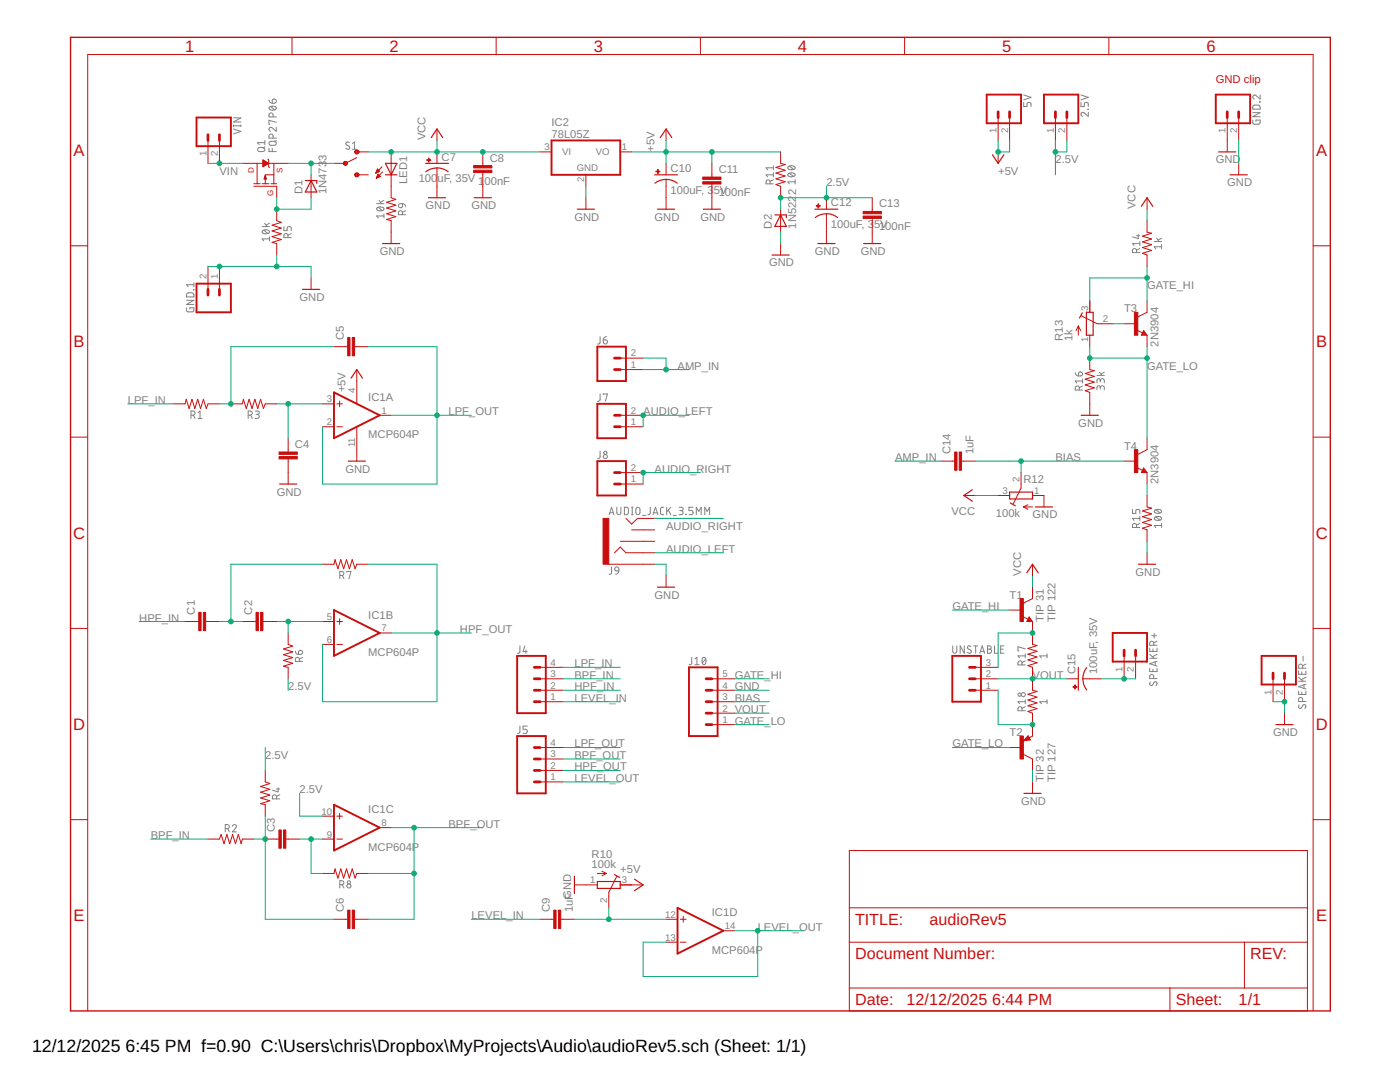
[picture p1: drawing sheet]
<svg xmlns="http://www.w3.org/2000/svg" width="279mm" height="216mm" viewBox="0 0 279 216" stroke-linecap="round" stroke-linejoin="round" font-family="sans-serif">
<g fill="none" stroke="#808080" stroke-width=".2">
<path d="M53.7 19.9l.1 .4 .5 .3M54.4 19.9a.42 .42 0 0 1 .7 .1 .42 .42 0 0 1-.4 .6h-.4zM204.3 18.9l1.5 .5-1.5 .5M215.7 18.9l1.5 .5-1.5 .5M251.5 18.9v.9l-.8-.7a.4 .4 0 0 0-.7 .1 .4 .4 0 0 0 .3 .6M46.6 25.7l1.5 .5-1.5 .5M46.6 25.1h1.5M46.6 24.9v.4M46.6 23.5h1.5l-1.5 .8h1.5M48.1 24.9v.4M51.5 29.5l1-.1a.41 .41 0 0 1 .4 .4 .41 .41 0 0 1-.4 .4l-1-.1-.1-.3zM52.9 29.3l-.4 .3"/>
<path d="M52.9 28.5h-1.5l.3 .4M52.9 28v.9M53.7 29.6v.6h1.4M53.8 21.4a.9 .9 0 0 1 1.3 .2 .86 .86 0 0 1-1.4 0zM53.8 28.3l.9-.1a.4 .4 0 0 1 .4 .4 .4 .4 0 0 1-.4 .4h-.8l-.2-.4zM54 21.3l.8 .6M54.3 29.6v.6M54.5 27.6v-.4a.41 .41 0 0 0-.4-.5 .41 .41 0 0 0-.4 .5v.4h1.4M54.5 23.3v-.4a.41 .41 0 0 0-.4-.4 .41 .41 0 0 0-.4 .4v.4h1.4M55.1 25.4v.8l-.8-.7a.39 .39 0 0 0-.6 .1 .39 .39 0 0 0 .3 .6M55.1 24.4l-1.4-.4v.8h.1M55.1 28l-.3 .3"/>
<path d="M69.7 28.4l-.5-.1-.2 .3 .2 .3 .4 .3a.37 .37 0 0 1 .1 .5 .37 .37 0 0 1-.6 0l-.1-.1M70.3 28.6l.5-.3v1.5M70.3 29.8h.9M75.6 40l.5 .6M76.6 40l-.7 .3M153.7 36.7v-.4a.4 .4 0 0 0-.4-.4 .4 .4 0 0 0-.4 .4v.4h1.4M154.3 35.9l-.6 .3M154.3 34.9h-1.4l.3 .4M154.3 33.1v.8M154.3 34.5v.8M154.3 33.5h-1.4l.3 .4M157.3 34.7a.91 .91 0 0 1 1.4 .2 .86 .86 0 0 1-1.5 0z"/>
<path d="M157.3 33.3a.93 .93 0 0 1 1.4 .2 .86 .86 0 0 1-1.5 0zM157.5 34.6l.8 .6M157.5 33.1l.8 .7M158.7 36.3h-1.5l.3 .4M158.7 35.9v.8M204.3 20.4v.9h.7v-.5a.41 .41 0 0 1 .4-.4 .41 .41 0 0 1 .4 .4v.5M215.7 20.4v.9h.7v-.5a.41 .41 0 0 1 .4-.4 .41 .41 0 0 1 .4 .4v.5M217.1 21.8l.1 .1zM217.2 22.4v.8l-.8-.7a.4 .4 0 0 0-.7 .1 .4 .4 0 0 0 .3 .6M250 24v.6l.2 .2h.9l.4-.2v-.6h-.8v.2M250 22.5h1.5l-1.5 .8h1.5M250.1 21.1l1.1-.1 .2 .2 .1 .6h-1.5z"/>
<path d="M251.4 20.3l.1 .1zM37.2 59.9h1.5l-1.5 .8h1.5M37.3 58.5l.3-.1 .8 .1 .3 .2v.5h-1.5zM38.6 57.8h.1zM38.7 56.4v.8M38.7 56.8h-1.5l.3 .4M52.3 45.2h1.5M52.4 46a.79 .79 0 0 1 1.3 .4 .94 .94 0 0 1-1.4-.2zM52.6 45.9l.8 .7M52.8 44.6l.5 .6M53.8 47.7h-1.5l.3 .4M53.8 47.2v.9"/>
<path d="M53.8 44.6l-.7 .3M56.7 45.2v.8h.6v-.5a.42 .42 0 0 1 .4-.3 .42 .42 0 0 1 .4 .3v.5M57.5 47.4v-.4a.4 .4 0 0 0-.4-.4 .4 .4 0 0 0-.4 .4v.4h1.4M58.1 46.6l-.6 .3M75.2 40.6h1.4M75.3 41.5a.92 .92 0 0 1 1.3 .2 .86 .86 0 0 1-1.4 0zM75.5 41.4l.8 .6M76.6 43.1h-1.4l.3 .4M76.6 42.7v.8M79.6 40.7l.7-.1v.5a.41 .41 0 0 1-.6 .3 .41 .41 0 0 1-.1-.7zM80.3 42.8v-.4a.41 .41 0 0 0-.4-.4 .41 .41 0 0 0-.4 .4v.4h1.5M80.3 40.6l.6 .3 .1 .4"/>
<path d="M81 42l-.7 .4M226.8 50.4v-.4a.4 .4 0 0 0-.4-.4 .4 .4 0 0 0-.4 .4v.4h1.5M226.8 47h.7M227.2 46.8v.8l-1.2-.3M227.5 48.2v.8M227.5 49.6l-.7 .3M227.5 48.6h-1.5l.3 .4M230.4 48.2h1.4M230.8 47.5l.5 .7M231.8 48.8v.9M231.8 49.2h-1.4l.3 .5M231.8 47.5l-.7 .4"/>
<path d="M37.2 61.4l.1 .6 .1 .2h1l.3-.2v-.6h-.8v.3M119.8 67.2l-.1 1.2-.1 .2h-.3M119.8 78.6l-.1 1.3-.4 .2M120.4 67.8h.5a.41 .41 0 0 1 .3 .5 .41 .41 0 0 1-.4 .3 .41 .41 0 0 1-.4-.4zM120.4 78.8v-.2h.8l-.4 1.5M121.1 67.2l-.6 .2-.1 .4M214.6 74.4l.3 .5 .3 .1M215.3 74.3a.41 .41 0 0 1 .7 .1 .41 .41 0 0 1-.4 .6h-.4zM215.4 77.8v-.4a.4 .4 0 0 0-.4-.4 .4 .4 0 0 0-.4 .4v.4h1.4M216 77l-.6 .3M216 76h-1.4l.3 .4M216 75.6v.8"/>
<path d="M218.9 74.9h1.5M219.4 74.3l.5 .6M219.6 77.4a.4 .4 0 0 1 .4-.4 .4 .4 0 0 1 .4 .4v.4M219.6 77.6l-.1-.4-.3-.2-.3 .3v.5M219.6 76a.4 .4 0 0 1 .4-.4 .4 .4 0 0 1 .4 .4v.4M219.6 76.2l-.1-.5-.3-.1-.2 .1-.1 .7M220.4 74.3l-.7 .3M38.1 82.8h.4a.41 .41 0 0 0 .4-.4 .41 .41 0 0 0-.4-.4h-.4v1.5M38.6 82.8l.3 .7M39.5 83.5h.8M39.5 82.4l.4-.4v1.5M49.5 82.8h.5a.41 .41 0 0 0 .4-.4 .41 .41 0 0 0-.4-.4h-.5v1.5"/>
<path d="M50 82.8l.4 .7M50.9 82h.5l.4 .3-.2 .4h-.5M51.4 82.7a.41 .41 0 0 1 .4 .4 .41 .41 0 0 1-.4 .4h-.5M119.8 90l-.1 1.3-.4 .2M67.8 114.8h.4a.4 .4 0 0 0 .4-.4 .4 .4 0 0 0-.4-.4h-.4v1.5M68.3 114.8l.3 .7M69.2 114.2v-.2h.8l-.4 1.5M121.6 102.7l.4-1.5 .5 1.5M121.7 102.3h.7M122 113.1v1.3l-.4 .2M122.8 113.2l.3-.1 .3 .1 .1 .7-.7-.1-.1-.3zM123.1 101.2v1.1a.4 .4 0 0 0 .4 .4 .4 .4 0 0 0 .4-.4v-1.1"/>
<path d="M123.5 113.9l-.3 .5-.3 .2M124.6 101.2l.6 .1 .2 .2v.9l-.2 .3h-.6zM126 101.2h.3M126 102.7h.3M126.2 101.2v1.5M127 101.3l.3-.1 .3 .1 .1 1a.41 .41 0 0 1-.4 .4 .41 .41 0 0 1-.4-.4zM128.2 102.8h.7M129.8 101.2v1.3l-.5 .2M130.3 102.7l.5-1.5 .5 1.5M130.5 102.3h.7M132.5 101.2l-.5 .1-.2 .3v.9l.2 .2h.5M133.1 101.2v1.5"/>
<path d="M133.4 101.8l.5 .9M133.9 101.2l-.8 .9M134.3 102.8h.7M135.5 101.2h.5l.3 .3-.2 .4h-.4M135.9 101.9a.41 .41 0 0 1 .4 .4 .41 .41 0 0 1-.4 .4h-.4M136.9 102.6v.1zM138.3 101.2h-.8v.7h.5a.42 .42 0 0 1 .3 .4 .42 .42 0 0 1-.3 .4h-.5M139 102.7v-1.5l.4 .8 .5-.8v1.5M140.7 102.7v-1.5l.4 .8 .5-.8v1.5M226 101.6v.8h.7v-.4a.41 .41 0 0 1 .4-.4 .41 .41 0 0 1 .4 .4v.4M226.8 105.3v-.5a.4 .4 0 0 0-.4-.4 .4 .4 0 0 0-.4 .4v.5h1.5M227.5 104.4l-.7 .4"/>
<path d="M227.5 103.4h-1.5l.3 .5M227.5 103v.9M230.4 103.3a.94 .94 0 0 1 1.4 .1 .86 .86 0 0 1-1.4 0zM230.5 101.8a.91 .91 0 0 1 1.3 .2 .86 .86 0 0 1-1.4 0zM230.7 103.1l.8 .7M230.7 101.7l.8 .7M231.8 104.9h-1.4l.3 .4M231.8 104.4v.9M58.9 129.9l.2 .4 .5 .3M59.7 129.9a.42 .42 0 0 1 .7 .1 .42 .42 0 0 1-.4 .6h-.4zM59.8 132v-.4a.4 .4 0 0 0-.4-.4 .4 .4 0 0 0-.5 .4v.4h1.5M60.4 131.2l-.6 .3"/>
<path d="M103.8 128.9l-.1 1.3-.4 .1M104.7 128.9l-.3 1.1h.8M105 129.7v.6M138 131.2v1.2l-.4 .2M138.7 132.6h.8M138.7 131.5l.4-.3v1.4M140.3 131.3l.2-.1a.86 .86 0 0 1 0 1.4 .93 .93 0 0 1-.2-1.3zM140.8 131.5l-.6 .8M190.1 128.9v1a.4 .4 0 0 0 .4 .4 .4 .4 0 0 0 .4-.4v-1M192.4 128.9v1.4l-.8-1.4v1.4M193.8 129a.37 .37 0 0 0-.6-.1 .37 .37 0 0 0-.1 .5l.6 .3a.37 .37 0 0 1 0 .6 .37 .37 0 0 1-.5 0l-.2-.2M194.3 128.9h.8"/>
<path d="M194.7 128.9v1.4M195.5 130.3l.5-1.4 .5 1.4M195.7 130h.7M197.1 128.9l.7 .1v.4l-.3 .1a.4 .4 0 0 1 .4 .4 .4 .4 0 0 1-.4 .4h-.4zM197.1 129.5h.4M198.5 128.9v1.4h.6M199.7 129.5h.5M200.3 128.9h-.6v1.4h.6M204 132.7v-.4a.4 .4 0 0 0-.4-.4 .4 .4 0 0 0-.4 .4v.4h1.4M204.6 130.9h-1.4l.3 .4M204.6 129.5l-1.4-.4v.8h.1M204.6 131.9l-.6 .3"/>
<path d="M204.6 130.5v.8M204.6 139.6v.8M209 130.9h-1.5l.3 .4M209 130.5v.8M209 139.6v.8M229.4 129.3v.7h1.5v-.7M229.4 133.3v.7h1.5v-.7M229.4 131.4h1.5M229.4 130.6l.9 .8M229.6 136.1a.37 .37 0 0 0-.1 .6 .37 .37 0 0 0 .6-.1l.2-.4a.34 .34 0 0 1 .5-.1 .34 .34 0 0 1 .1 .4l-.2 .3M229.8 126.9h1M230.1 129.5v.5"/>
<path d="M230.1 133.5v.5M230.3 135.4v-.4a.4 .4 0 0 0-.5-.4 .4 .4 0 0 0-.4 .4v.4h1.5M230.3 128.8v-.4a.4 .4 0 0 0-.5-.5 .4 .4 0 0 0-.4 .5v.4h1.5M230.3 126.4v.9M230.5 132.1v.7M230.9 132l-1.5 .4 1.5 .5M230.9 130.6l-.9 .4M230.9 127.9l-.6 .4M259.2 133.9v.7h1.4v-.7M259.2 137.9v.7h1.4v-.7M259.2 135.9h1.4M259.2 135.1l.9 .8"/>
<path d="M259.8 134.1v.5M259.8 138.1v.5M260 140v-.4a.4 .4 0 0 0-.4-.5 .4 .4 0 0 0-.4 .5v.4h1.4M260 133.3v-.4a.4 .4 0 0 0-.4-.4 .4 .4 0 0 0-.4 .4v.4h1.4M260.1 130.9v1M260.2 136.6v.8M260.6 136.5l-1.4 .5 1.4 .5M260.6 135.1l-.9 .5M260.6 132.5l-.6 .3M55.2 159.4v-.4a.4 .4 0 0 0-.4-.4 .4 .4 0 0 0-.4 .4v.4h1.4M55.2 157.4h.6M55.5 157.2v.8l-1.1-.3"/>
<path d="M55.8 158.6l-.6 .3M103.8 144.9l-.1 1.2-.1 .2h-.3M105.2 144.9h-.8v.6h.5a.42 .42 0 0 1 .3 .4 .42 .42 0 0 1-.3 .4h-.5M204 141.8v-.4a.4 .4 0 0 0-.4-.4 .4 .4 0 0 0-.4 .4v.4h1.4M204.6 140h-1.4l.3 .4M204.6 141l-.6 .3M209 140h-1.5l.3 .4M259.3 140.7a.37 .37 0 0 0-.1 .5 .37 .37 0 0 0 .5 .1l.3-.6a.4 .4 0 0 1 .6 .1 .4 .4 0 0 1-.2 .6M45 165.4h.4a.41 .41 0 0 0 .4-.5 .41 .41 0 0 0-.4-.4h-.4v1.5M45.5 165.4l.3 .6M46.4 164.9a.39 .39 0 0 1 .5-.3 .39 .39 0 0 1 .2 .6l-.7 .8h.8M67.8 176.6h.4a.41 .41 0 0 0 .4-.5 .41 .41 0 0 0-.4-.4h-.4v1.5"/>
<path d="M68.3 176.6l.3 .6"/>
<circle cx="120.8" cy="90.4" r=".33"/>
<circle cx="120.8" cy="91.1" r=".41"/>
<circle cx="203.5" cy="138.6" r=".33"/>
<circle cx="204.2" cy="138.6" r=".41"/>
<circle cx="69.6" cy="176.1" r=".33"/>
<circle cx="69.6" cy="176.8" r=".41"/>
</g>
<path d="M14.1 7.5h251.4v194.2h-251.4z" fill="none" stroke="#c90d0c" stroke-width=".28"/>
<g fill="none" stroke="#c90d0c" stroke-width=".2">
<path d="M58.3 7.5v3.4M99 7.5v3.4M139.8 7.5v3.4M180.5 7.5v3.4M221.3 7.5v3.4M41.5 28v4.6M43.8 28v4.6M48.4 32.6h4M50.7 37.2h4.5v2.3M50.7 36.7h1.2M51.3 32.6v4.1M52.3 36.7h1.4"/>
<path d="M52.5 32.6h5M52.5 31.9l1.1 .7-1.1 .7zM52.5 33.2h.1M52.5 33.1h.3M52.5 33h.4M52.5 32.9h.6M52.5 32.8h.8M52.5 32.7h1M52.5 32.5h.9M52.5 32.4h.7M52.5 32.3h.6M52.5 32.2h.4"/>
<path d="M52.5 32h.2M52.5 32h.1M52.7 35.6h.4M52.8 35.5h.3M52.8 35.4h.3M52.8 35.3h.2M52.9 35.2h.1M52.9 35.1h.1M52.9 35.1l.2 .6h-.4zM53.4 31.7l.2 .2v1.4l.2 .1M54.1 36.7h1.1M54.7 34.9h-1.8v1.8"/>
<path d="M54.7 32.6v4.1M62.1 34.9v4.6M71.2 31.5l-2.3 1.1h-2.2M71.2 34.9h2.3M71.2 30.3h2.3M75 34.5h.1M75.1 34.4h.3M75.1 34.3h.5M75.1 35.5h.1M75.1 34.2h.7M75.2 35.4h.2M75.2 34.1h.4"/>
<path d="M75.2 35.3h.5M75.2 34h.3M75.2 35.2h.7M75.3 33.8h.1M75.3 35.1h.5M75.3 33.7l-.3 .8M75.3 33.7l.5 .5-.8 .3M75.3 33.7l.1 .1M75.3 35h.4M75.4 34.9h.2M75.4 34.8l-.3 .8M75.4 34.8l.5 .4"/>
<path d="M75.4 34.8h.1M75.9 35.2l-.8 .4M76.2 33.3l-1.2 1.2M76.3 34.3l-1.2 1.3M78.1 30.3v9.2l.9 .3-1.8 .6 1.8 .5-1.8 .6 1.8 .6-1.8 .6 1.8 .5-1.8 .6 .9 .2v4.6M87.2 25.7v2.3M87.2 30.3v2.3M87.2 33.5v6M96.4 30.3v2.8M96.4 34.4v5.1M107.8 30.3h2.3M116.9 34.9v2.3"/>
<path d="M116.9 39.5v2.2M123.8 30.3h2.3M132.9 25.7v2.3M132.9 32.6v2.3M132.9 35.8v5.9M142.1 32.6v2.7M142.1 36.7v5M155.8 30.3v2.3l.9 .2-1.8 .6 1.8 .6-1.8 .5 1.8 .6-1.8 .6 1.8 .6-1.8 .5 .9 .4v2.3M164.9 39.5v2.2M174.1 39.5v2.7M199.2 23.5v4.5M199.2 30.3v2.3"/>
<path d="M201.5 23.5v4.5M210.6 23.5v4.5M212.9 23.5v4.5M228.9 39.5v2.2M244.9 23.5v6.8M247.2 23.5v4.5M247.2 32.6v2.3M14.1 49h3.4M41.5 53.2v4.5M43.8 53.2v4.5M55.2 41.7v2.3l.9 .4-1.8 .5 1.8 .6-1.8 .6 1.8 .6-1.8 .5 1.8 .6-1.8 .6 .9 .2v2.3M62.1 55.5v2.2"/>
<path d="M155.8 41.7v4.6M155.8 48.6v2.3M164.9 42.7v5.9M174.1 43.6v5M228.9 44v2.3l.9 .2-1.8 .6 1.8 .6-1.8 .6 1.8 .5-1.8 .6 1.8 .6-1.8 .5 .9 .4v2.3M262.1 49h3.4M66.7 69.2h2.7M70.8 69.2h2.7M71.2 73.7v6.9M123.8 73.7h4.6M123.8 71.5h4.6M215.2 65v1.9"/>
<path d="M215.2 65l-.4 1M215.2 65l.5 1M215.8 63l3.2 1.6h3.1M217.5 60v2.3M217.5 66.9v2.3M217.5 71.5v2.2l.9 .3-1.8 .5 1.8 .6-1.8 .6 1.8 .5-1.8 .6 1.8 .6-1.8 .6 .9 .3v4.6M224.3 64.6h2.3M226.9 65.9l1.1 .5M228.2 66l.7 .9h-1.1zM228.9 60v2.3l-1.8 .9M228.9 66.9v2.3M14.1 87.2h3.4"/>
<path d="M34.6 80.6h2.3l.3-.9 .5 1.8 .6-1.8 .6 1.8 .6-1.8 .5 1.8 .6-1.8 .6 1.8 .3-.9h2.3M46.1 80.6h2.3l.2-.9 .5 1.8 .6-1.8 .6 1.8 .6-1.8 .5 1.8 .6-1.8 .6 1.8 .3-.9h2.3M57.5 87.4v2.8M57.5 91.6v5M64.4 80.6h2.3M64.4 85.2h2.3M67.2 80.6h1.1M67.2 85.2h1.1M67.8 80v1.2M71.2 85.2v6.8M75.8 82.9h2.3M123.8 94.3h4.6"/>
<path d="M123.8 85.2h4.6M123.8 82.9h4.6M123.8 96.6h4.6M187.8 92h2.7M191.9 92h2.7M192.3 98.9h2.3M199.2 98.9h2.3M203.8 94.3v3.1l-1.6 3.2M206.1 98.9h2.2v2.3M224.3 92h2.3M226.9 93.3l1.1 .6M228.2 93.4l.7 .9h-1.1z"/>
<path d="M228.9 87.4v2.3l-1.8 1M228.9 94.3v2.3M228.9 98.9v2.3l.9 .2-1.8 .6 1.8 .5-1.8 .6 1.8 .6-1.8 .5 1.8 .6-1.8 .6 .9 .3v2.3M262.1 87.2h3.4M64.4 112.6h2.3l.2-.9 .5 1.8 .6-1.8 .6 1.8 .6-1.8 .5 1.8 .6-1.8 .6 1.8 .3-.9h2.3M121.5 112.6h9.1M122.6 110.3l1.2-1.1 1.1 1.1h5.7M123.8 108h6.8M124.9 103.4l1.2 1.2 1.1-1.2h3.4M126.1 105.7h4.5M132.9 114.9v2.3M204.2 101.2h1.9"/>
<path d="M204.2 101.2l.9 .4M205.1 100.7l-.9 .5M206.1 117.2v2.2l-1.9 1M206.1 112.6v2.3M228.9 110.3v2.3M14.1 125.4h3.4M36.9 124h2.8M41 124h2.8M48.4 124h2.7M52.5 124h2.7M57.5 126.3v2.3l.9 .3-1.8 .6 1.8 .6-1.8 .5 1.8 .6-1.8 .6 1.8 .6-1.8 .5 .9 .3v2.2M64.4 124h2.3"/>
<path d="M64.4 128.6h2.3M67.2 124h1.1M67.2 128.6h1.1M67.8 123.4v1.2M75.8 126.3h2.3M107.8 137.7h4.6M107.8 135.4h4.6M107.8 133.2h4.6M142.1 137.7h4.5M142.1 135.4h4.5M194.6 137.7h4.6M194.6 135.4h4.6"/>
<path d="M194.6 133.2h4.6M201.5 121.7h2.3M204 123l1.2 .6M205.4 123.1l.7 .9h-1.2zM206.1 124v4.6l.9 .2-1.9 .6 1.9 .6-1.9 .5 1.9 .6-1.9 .6 1.9 .5-1.9 .6 1 .4v4.5l.9 .3-1.9 .5 1.9 .6-1.9 .6 1.9 .6-1.9 .5 1.9 .6-1.9 .6 1 .3v4.6l-.7 .3M212.9 135.4h2.3M216.1 135.4h3.7M224.3 130.9v4.5M226.6 130.9v4.5M254.1 135.4v4.6M256.3 135.4v4.6M262.1 125.4h3.4"/>
<path d="M52.9 153.7v2.3l.9 .4-1.8 .5 1.8 .6-1.8 .6 1.8 .5-1.8 .6 1.8 .6-1.8 .6 .9 .2v2.3M107.8 149.2h4.6M107.8 140h4.6M107.8 156h4.6M107.8 153.7h4.6M107.8 151.4h4.6M142.1 140h4.5M142.1 144.6h4.5M142.1 142.3h4.5M201.5 149.2h2.3M204.2 150.5l1.9 .9v2.3M205.2 146.8l.5 .8-1.5 .2z"/>
<path d="M206.1 156v2.3M256.3 142.3v2.3M14.1 163.6h3.4M41.5 167.4h2.3l.3-.9 .6 1.9 .6-1.9 .5 1.9 .6-1.9 .6 1.9 .6-1.9 .5 1.9 .3-1h2.3M52.9 167.4h2.8M57 167.4h2.8M64.4 167.4h2.3M64.4 174.3h2.3l.2-.9 .5 1.8 .6-1.8 .6 1.8 .6-1.8 .5 1.8 .6-1.8 .6 1.8 .3-.9h2.3M64.4 162.9h2.3M67.2 167.4h1.1M67.2 162.9h1.1M67.8 162.3v1.1"/>
<path d="M75.8 165.1h2.3M114.6 176.6h4.6M119.2 174.3h1.8M120.1 173.8l.9 .5M121 174.3l-.9 .5M123.1 174.9l-1.6 3.2v3M123.8 176.6h4.6M169.5 169.7h91.4v32h-91.4zM262.1 163.6h3.4M66.7 183.4h2.7M70.8 183.4h2.7M107.8 183.4h2.7"/>
<path d="M111.9 183.4h2.7M132.9 188h2.3M132.9 183.4h2.3M135.8 188h1.1M135.8 183.4h1.1M136.4 182.9v1.1M144.4 185.7h2.2M169.5 188h91.4M169.5 197.1h91.4M169.5 181.1h91.4M233.5 197.1v4.6M248.3 188v9.1"/>
<path d="M17.5 201.7v-190.8h244.6v190.8"/>
</g>
<g fill="none" stroke="#c90d0c" stroke-width=".23">
<path d="M60.9 36h2.3v.6M62.1 36l1.1 2.3h-2.3zM76.9 32.6h2.3l-1.1 2.3zM76.9 34.9h2.3M84.9 32.6h4.6M85 34.3a3.7 3.7 0 0 1 4.5 0M85.5 39.5h3.4M86.1 27.5l1.1-1.8 1.1 1.8M94.6 39.5h3.5M130.6 34.9h4.6M130.7 36.6a3.7 3.7 0 0 1 4.5 0M131.8 27.5l1.1-1.8 1.2 1.8"/>
<path d="M198.1 30.9l1.1 1.7 1.1-1.7M243.2 30.3h3.4M245.5 34.9h3.4M60.4 57.7h3.4M76.3 48.6h3.5M115.2 41.7h3.4M131.2 41.7h3.4M140.4 41.7h3.4M154.1 50.9h3.4M154.6 42.9h2.3v.6M155.8 42.9l1.1 2.3h-2.3zM162.6 41.7h4.6"/>
<path d="M163.2 48.6h3.4M164.9 42.6l1 .2 1.3 .6M164.9 42.7l-1.4 .2-.8 .5M172.4 48.6h3.4M227.8 41.2l1.1-1.7 1.2 1.7M70.1 75.5l1.1-1.8 1.1 1.8M216 62.4l-.6 1.1M216.8 62.3h1.4v4.6h-1.4zM228.2 66.4l.1 .3h-.3l.2-.5 .5 .6h-.7M55.8 96.6h3.4M69.5 92h3.4M194.1 97.7l-1.8 1.2 1.8 1.1"/>
<path d="M201.5 98.2h4.6v1.4h-4.6zM215.8 82.9h3.4M228.2 93.9l.1 .2h-.3l.2-.5 .5 .6h-.7M131.2 117.2h3.4M201.6 100.4l1 .5M204.9 114.3l1.2-1.7 1.1 1.7M206.6 101.2h3.5M227.2 112.6h3.4M205.4 123.5l.1 .3h-.4l.3-.5 .4 .6h-.7M215.2 133.2v4.5M216.9 133.2a3.7 3.7 0 0 0 0 4.5M204.3 158.3h3.5"/>
<path d="M205.1 147.4h-.3l.3-.2 .3 .4-.9 .1 .6-.7 .4 .6M254.6 144.6h3.5M114.6 174.9v3.4M119.2 175.9h4.6v1.4h-4.6zM122.6 174.5l1.1 .6M126.6 175.4l1.8 1.2-1.8 1.1"/>
</g>
<g fill="#c90d0c" stroke="#c90d0c" stroke-width=".2">
<path d="M226.4 89.7h.7v4.6h-.7z"/>
<path d="M203.6 119.4h.6v4.6h-.6z"/>
<path d="M203.6 146.9h.6v4.5h-.6z"/>
<path d="M85.2 31.9h.8v.1h-.8z"/>
<path d="M85.5 31.5h.1v.8h-.1z"/>
<path d="M94.5 34h3.7v.4h-3.7z"/>
<path d="M94.5 33h3.7v.5h-3.7z"/>
<path d="M130.9 34.2h.8v.1h-.8z"/>
<path d="M131.2 33.8h.2v.8h-.2z"/>
<path d="M140.3 36.3h3.6v.4h-3.6z"/>
<path d="M140.3 35.3h3.6v.5h-3.6z"/>
<path d="M191.4 90.2h.5v3.6h-.5z"/>
<path d="M190.5 90.2h.5v3.6h-.5z"/>
<path d="M70.3 67.4h.5v3.6h-.5z"/>
<path d="M69.4 67.4h.4v3.6h-.4z"/>
<path d="M55.7 91.1h3.6v.5h-3.6z"/>
<path d="M55.7 90.2h3.6v.5h-3.6z"/>
<path d="M40.6 122.2h.4v3.6h-.4z"/>
<path d="M39.7 122.2h.4v3.6h-.4z"/>
<path d="M52 122.2h.5v3.6h-.5z"/>
<path d="M51.1 122.2h.5v3.6h-.5z"/>
<path d="M120.4 103.4h1.1v9.2h-1.1z"/>
<path d="M56.6 165.6h.4v3.6h-.4z"/>
<path d="M55.7 165.6h.4v3.6h-.4z"/>
<path d="M70.3 181.6h.5v3.7h-.5z"/>
<path d="M69.4 181.6h.4v3.7h-.4z"/>
<path d="M111.4 181.6h.5v3.7h-.5z"/>
<path d="M110.5 181.6h.5v3.7h-.5z"/>
<path d="M214.5 136.7h.1v.8h-.1z"/>
<path d="M214.1 137h.8v.1h-.8z"/>
<path d="M162.9 41h.8v.1h-.8z"/>
<path d="M163.2 40.7h.2v.8h-.2z"/>
<path d="M172.3 43.1h3.6v.5h-3.6z"/>
<path d="M172.3 42.2h3.6v.5h-3.6z"/>
<path d="M226.4 62.3h.7v4.6h-.7z"/>
</g>
<g fill="#c90d0c" stroke="#c90d0c" stroke-width=".2">
<path d="M71 30a.41 .41 0 0 1 .6 .1 .41 .41 0 0 1-.3 .6 .41 .41 0 0 1-.5-.4h.2a.23 .23 0 0 1 .3-.2 .23 .23 0 0 1 .1 .4 .23 .23 0 0 1-.4-.1l-.2-.1z" fill-rule="evenodd"/>
<path d="M71 34.5a.41 .41 0 0 1 .6 .2 .41 .41 0 0 1-.3 .6 .41 .41 0 0 1-.5-.4h.2a.23 .23 0 0 1 .3-.2 .23 .23 0 0 1 .1 .4 .23 .23 0 0 1-.4-.1l-.2-.1z" fill-rule="evenodd"/>
<path d="M68.7 32.3a.42 .42 0 0 1 .6 .1 .42 .42 0 0 1-.3 .6 .42 .42 0 0 1-.5-.4h.2a.23 .23 0 0 1 .3-.2 .23 .23 0 0 1 .1 .4 .23 .23 0 0 1-.4-.1l-.2-.1z" fill-rule="evenodd"/>
</g>
<g fill="none" stroke="#c90d0c" stroke-width=".38">
<path d="M196.9 18.9h6.9v5.7h-6.9zM208.3 18.9h6.9v5.7h-6.9zM242.6 18.9h6.9v5.7h-6.9zM39.2 23.5h6.9v5.7h-6.9zM110.1 28h13.7v6.9h-13.7zM39.2 56.6h6.9v5.7h-6.9zM66.7 78.3l9.1 4.6-9.1 4.5zM119.2 69.2h5.7v6.8h-5.7zM119.2 80.6h5.7v6.8h-5.7zM119.2 92h5.7v6.9h-5.7zM66.7 121.7l9.1 4.6-9.1 4.6zM103.2 130.9h5.7v11.4h-5.7z"/>
<path d="M137.5 133.2h5.7v13.7h-5.7zM190.1 130.9h5.7v9.1h-5.7zM222.1 126.3h6.8v5.7h-6.8zM251.8 130.9h6.8v5.7h-6.8zM103.2 146.9h5.7v11.4h-5.7zM66.7 160.6l9.1 4.5-9.1 4.6zM135.2 181.1l9.2 4.6-9.2 4.6z"/>
</g>
<g fill="none" stroke="#c90d0c" stroke-width=".55">
<path d="M41.5 26.9v1.1M43.8 26.9v1.1M199.2 22.3v1.2M201.5 22.3v1.2M210.6 22.3v1.2M212.9 22.3v1.2M244.9 22.3v1.2M247.2 22.3v1.2M41.5 57.7v1.2M43.8 57.7v1.2M122.6 71.5h1.2M122.6 73.7h1.2"/>
<path d="M122.6 94.3h1.2M122.6 96.6h1.2M122.6 82.9h1.2M122.6 85.2h1.2M106.6 135.4h1.2M106.6 137.7h1.2M106.6 133.2h1.2M140.9 135.4h1.2M140.9 137.7h1.2M193.5 135.4h1.1M193.5 137.7h1.1M193.5 133.2h1.1"/>
<path d="M224.3 129.7v1.2M226.6 129.7v1.2M254.1 134.3v1.1M256.3 134.3v1.1M106.6 140h1.2M106.6 151.4h1.2M106.6 153.7h1.2M106.6 156h1.2M106.6 149.2h1.2M140.9 140h1.2M140.9 142.3h1.2M140.9 144.6h1.2"/>
</g>
<g fill="none" stroke="#0dab76" stroke-width=".2">
<path d="M41.5 32.6h6.9M55.2 39.5v2.2h6.9v-2.2M57.5 32.6h9.2M62.1 32.6v2.3M73.5 30.3h34.3M87.2 28v2.3M116.9 37.2v2.3M126.1 30.3h29.7M132.9 28v4.6M142.1 30.3v2.3M164.9 37.2v2.3M174.1 39.5h-18.3v2.2"/>
<path d="M199.2 28v2.3h2.3v-2.3M210.6 28v6.9M212.9 28v2.3h-2.3M247.2 28v4.6M41.5 53.2h20.6v2.3M55.2 50.9v2.3M155.8 46.3v2.3M228.9 41.7v2.3M228.9 53.2v6.8M228.9 55.5h-11.4v4.5M66.7 69.2h-20.6v11.4h-2.3M73.5 69.2h13.7v27.4h-22.8v-11.4"/>
<path d="M128.4 71.5h4.5v2.2M128.4 73.7h9.1M217.5 69.2v2.3h11.4M222.1 64.6h2.2M228.9 69.2v18.2M25.5 80.6h9.1M55.2 80.6h9.2M57.5 80.6v6.8M78.1 82.9h16M137.5 82.9h-9.1v2.3M139.8 94.3h-11.4v2.3M178.6 92h9.2"/>
<path d="M194.6 98.9h4.6M194.6 92h29.7M203.8 92v2.3M228.9 96.6v2.3M64.4 112.6h-18.3v11.4M73.5 112.6h13.7v27.4h-22.8v-11.4M130.6 112.6h2.3v2.3M130.6 110.3h13.8M130.6 103.4h13.8M206.1 114.9v2.3M228.9 108v2.3M27.8 124h9.1"/>
<path d="M43.8 124h4.6M55.2 124h9.2M57.5 124v2.3M57.5 135.4v2.3M78.1 126.3h16M112.4 137.7h11.4M112.4 135.4h11.4M112.4 133.2h11.4M146.6 137.7h6.9M146.6 135.4h6.9M190.1 121.7h11.4M199.2 135.4h13.7"/>
<path d="M199.2 137.7v6.9h6.9M206.1 126.3h-6.9v6.9M219.8 135.4h6.8M52.9 149.2v4.5M59.8 158.3v4.6h4.6M112.4 140h11.4M112.4 149.2h11.4M112.4 153.7h11.4M112.4 151.4h11.4M112.4 156h11.4M146.6 140h6.9M146.6 142.3h6.9"/>
<path d="M146.6 144.6h6.9M190.1 149.2h11.4M206.1 153.7v2.3M254.1 140h2.2v2.3M30.1 167.4h11.4M50.7 167.4h2.2M52.9 162.9v20.5h13.8M59.8 167.4h4.6M62.1 167.4v6.9h2.3M73.5 174.3h9.1M78.1 165.1h18.3M82.6 165.1v18.3h-9.1"/>
<path d="M94.1 183.4h13.7M114.6 183.4h18.3M121.5 181.1v2.3M146.6 185.7h13.8M151.2 185.7v9.2h-22.8v-6.9h4.5"/>
</g>
<g fill="#0dab76" stroke="#0dab76" stroke-width=".2">
<circle cx="55.2" cy="53.2" r=".47"/>
<circle cx="43.8" cy="53.2" r=".47"/>
<circle cx="256.3" cy="140" r=".47"/>
<circle cx="43.8" cy="32.6" r=".47"/>
<circle cx="87.2" cy="30.3" r=".47"/>
<circle cx="96.4" cy="30.3" r=".47"/>
<circle cx="78.1" cy="30.3" r=".47"/>
<circle cx="206.1" cy="135.4" r=".47"/>
<circle cx="132.9" cy="30.3" r=".47"/>
<circle cx="142.1" cy="30.3" r=".47"/>
<circle cx="199.2" cy="30.3" r=".47"/>
<circle cx="155.8" cy="39.5" r=".47"/>
<circle cx="164.9" cy="39.5" r=".47"/>
<circle cx="210.6" cy="30.3" r=".47"/>
<circle cx="57.5" cy="80.6" r=".47"/>
<circle cx="46.1" cy="80.6" r=".47"/>
<circle cx="87.2" cy="82.9" r=".47"/>
<circle cx="57.5" cy="124" r=".47"/>
<circle cx="46.1" cy="124" r=".47"/>
<circle cx="87.2" cy="126.3" r=".47"/>
<circle cx="132.9" cy="73.7" r=".47"/>
<circle cx="128.4" cy="82.9" r=".47"/>
<circle cx="128.4" cy="94.3" r=".47"/>
<circle cx="62.1" cy="167.4" r=".47"/>
<circle cx="82.6" cy="174.3" r=".47"/>
<circle cx="82.6" cy="165.1" r=".47"/>
<circle cx="121.5" cy="183.4" r=".47"/>
<circle cx="151.2" cy="185.7" r=".47"/>
<circle cx="224.3" cy="135.4" r=".47"/>
<circle cx="52.9" cy="167.4" r=".47"/>
<circle cx="203.8" cy="92" r=".47"/>
<circle cx="62.1" cy="32.6" r=".47"/>
<circle cx="55.2" cy="41.7" r=".47"/>
<circle cx="228.9" cy="55.5" r=".47"/>
<circle cx="228.9" cy="71.5" r=".47"/>
<circle cx="217.5" cy="71.5" r=".47"/>
<circle cx="206.1" cy="144.6" r=".47"/>
<circle cx="206.1" cy="126.3" r=".47"/>
</g>
<g font-size="3.5">
<text x="6.4" y="209.9">12/12/2025</text>
<text x="25.1" y="209.9">6:45 PM f=0.90 C:\Users\chris\Dropbox\MyProjects\Audio\audioRev5.sch (Sheet: 1/1)</text>
</g>
<g font-size="3.3" fill="#c90d0c">
<text x="37" y="10.3">1</text>
<text x="77.7" y="10.3">2</text>
<text x="118.5" y="10.3">3</text>
<text x="159.3" y="10.3">4</text>
<text x="200" y="10.3">5</text>
<text x="240.8" y="10.3">6</text>
<text x="14.7" y="31.1">A</text>
<text x="262.7" y="31.1">A</text>
<text x="14.7" y="69.3">B</text>
<text x="262.7" y="69.3">B</text>
<text x="14.6" y="107.5">C</text>
<text x="262.6" y="107.5">C</text>
<text x="14.6" y="145.6">D</text>
<text x="262.6" y="145.6">D</text>
<text x="14.7" y="183.8">E</text>
<text x="262.7" y="183.8">E</text>
</g>
<g font-size="3.2" fill="#c90d0c">
<text x="170.6" y="184.6">TITLE:</text>
<text x="185.5" y="184.6">audioRev5</text>
<text x="170.6" y="191.4">Document Number:</text>
<text x="249.5" y="191.4">REV:</text>
<text x="170.6" y="200.6">Date:</text>
<text x="180.9" y="200.6">12/12/2025</text>
<text x="198" y="200.6">6:44 PM</text>
<text x="234.6" y="200.6">Sheet:</text>
<text x="247.2" y="200.6">1/1</text>
</g>
<text font-size="2.2" fill="#c90d0c" x="242.6" y="16.6">GND clip</text>
<g font-size="2.2" fill="#808080">
<text x="84.9" y="28" transform="rotate(-90 84.9 28)">VCC</text>
<text x="110.1" y="27.5">78L05Z</text>
<text x="110.1" y="25.2">IC2</text>
<text x="43.8" y="34.9">VIN</text>
<text x="65.2" y="32.1" transform="rotate(-90 65.2 32.1)">3</text>
<text x="88.1" y="32">C7</text>
<text x="97.7" y="32.3">C8</text>
<text x="130.6" y="30.3" transform="rotate(-90 130.6 30.3)">+5V</text>
<text x="133.8" y="34.3">C10</text>
<text x="143.4" y="34.5">C11</text>
<text x="199.2" y="34.9">+5V</text>
<text x="210.6" y="32.6">2.5V</text>
<text x="242.6" y="32.6">GND</text>
<text x="60.4" y="38.8" transform="rotate(-90 60.4 38.8)">D1</text>
<text x="65.2" y="38.8" transform="rotate(-90 65.2 38.8)">1N473</text>
<text x="81.3" y="36.7" transform="rotate(-90 81.3 36.7)">LED1</text>
<text x="83.6" y="36.4">100</text>
<text x="84.9" y="41.7">GND</text>
<text x="87.3" y="36.4">uF, 35V 1</text>
<text x="94.1" y="41.7">GND</text>
<text x="96.7" y="36.8">00nF</text>
<text x="133.8" y="38.7">100uF, 3</text>
<text x="142.4" y="38.7">51V00nF</text>
<text x="158.9" y="39" transform="rotate(-90 158.9 39)">2</text>
<text x="164.9" y="37.2">2.5V</text>
<text x="165.8" y="41.2">C12</text>
<text x="175.4" y="41.4">C13</text>
<text x="226.6" y="41.7" transform="rotate(-90 226.6 41.7)">VCC</text>
<text x="244.9" y="37.2">GND</text>
<text x="114.6" y="44">GND</text>
<text x="130.6" y="44">GND</text>
<text x="139.8" y="44">GND</text>
<text x="154.1" y="45.6" transform="rotate(-90 154.1 45.6)">D2</text>
<text x="158.9" y="45.6" transform="rotate(-90 158.9 45.6)">1N522</text>
<text x="165.8" y="45.5">100uF, 3</text>
<text x="174.4" y="45.5">51V00nF</text>
<text x="75.8" y="50.9">GND</text>
<text x="153.5" y="53.2">GND</text>
<text x="162.6" y="50.9">GND</text>
<text x="171.8" y="50.9">GND</text>
<text x="228.9" y="57.7">GATE_HI</text>
<text x="59.8" y="60">GND</text>
<text x="224.3" y="62.3">T3</text>
<text x="68.6" y="67.8" transform="rotate(-90 68.6 67.8)">C5</text>
<text x="212.1" y="68" transform="rotate(-90 212.1 68)">R13</text>
<text x="214.1" y="68" transform="rotate(-90 214.1 68)">1k</text>
<text x="231.2" y="69.2" transform="rotate(-90 231.2 69.2)">2N3904</text>
<text x="135.2" y="73.7">AMP_IN</text>
<text x="228.9" y="73.7">GATE_LO</text>
<text x="25.5" y="80.6">LPF_IN</text>
<text x="68.9" y="78.3" transform="rotate(-90 68.9 78.3)">+5V</text>
<text x="73.5" y="80">IC1A</text>
<text x="89.5" y="82.9">LPF_OUT</text>
<text x="128.4" y="82.9">AUDIO_LEFT</text>
<text x="58.9" y="89.4">C4</text>
<text x="73.5" y="87.4">MCP604P</text>
<text x="215.2" y="85.2">GND</text>
<text x="224.3" y="89.7">T4</text>
<text x="68.9" y="94.3">GND</text>
<text x="130.6" y="94.3">AUDIO_RIGHT</text>
<text x="178.6" y="92">AMP_IN</text>
<text x="189.7" y="90.6" transform="rotate(-90 189.7 90.6)">C14</text>
<text x="194.3" y="90.6" transform="rotate(-90 194.3 90.6)">1uF</text>
<text x="210.6" y="92">BIAS</text>
<text x="55.2" y="98.9">GND</text>
<text x="204.2" y="96.5">R12</text>
<text x="231.2" y="96.6" transform="rotate(-90 231.2 96.6)">2N3904</text>
<text x="132.9" y="105.7">AUDIO_RIGHT</text>
<text x="189.9" y="102.8">VCC</text>
<text x="198.7" y="103.2">100k</text>
<text x="206.1" y="103.4">GND</text>
<text x="132.9" y="110.3">AUDIO_LEFT</text>
<text x="130.6" y="119.4">GND</text>
<text x="201.5" y="119.4">T1</text>
<text x="203.8" y="114.9" transform="rotate(-90 203.8 114.9)">VCC</text>
<text x="226.6" y="114.9">GND</text>
<text x="27.8" y="124">HPF_IN</text>
<text x="38.9" y="122.6" transform="rotate(-90 38.9 122.6)">C1</text>
<text x="50.3" y="122.6" transform="rotate(-90 50.3 122.6)">C2</text>
<text x="73.5" y="123.4">IC1B</text>
<text x="190.1" y="121.7">GATE_HI</text>
<text x="208.3" y="124" transform="rotate(-90 208.3 124)">TIP 31</text>
<text x="210.6" y="124" transform="rotate(-90 210.6 124)">TIP 122</text>
<text x="73.5" y="130.9">MCP604P</text>
<text x="91.8" y="126.3">HPF_OUT</text>
<text x="57.5" y="137.7">2.5V</text>
<text x="114.6" y="133.2">LPF_IN</text>
<text x="114.6" y="137.7">HPF_IN</text>
<text x="114.6" y="135.4">BPF_IN</text>
<text x="146.6" y="137.7">GND</text>
<text x="146.6" y="135.4">GATE_HI</text>
<text x="206.1" y="135.4">VOUT</text>
<text x="214.6" y="134.5" transform="rotate(-90 214.6 134.5)">C15</text>
<text x="219" y="134.5" transform="rotate(-90 219 134.5)">100uF, 35V</text>
<text x="114.6" y="140">LEVEL_IN</text>
<text x="146.6" y="142.3">VOUT</text>
<text x="146.6" y="140">BIAS</text>
<text x="114.6" y="149.2">LPF_OUT</text>
<text x="146.6" y="144.6">GATE_LO</text>
<text x="190.1" y="149.2">GATE_LO</text>
<text x="201.5" y="146.9">T2</text>
<text x="254.1" y="146.9">GND</text>
<text x="52.9" y="151.4">2.5V</text>
<text x="114.6" y="153.7">HPF_OUT</text>
<text x="114.6" y="151.4">BPF_OUT</text>
<text x="59.8" y="158.3">2.5V</text>
<text x="114.6" y="156">LEVEL_OUT</text>
<text x="203.8" y="160.6">GND</text>
<text x="208.3" y="156" transform="rotate(-90 208.3 156)">TIP 32</text>
<text x="210.6" y="156" transform="rotate(-90 210.6 156)">TIP 127</text>
<text x="30.1" y="167.4">BPF_IN</text>
<text x="54.9" y="166.1" transform="rotate(-90 54.9 166.1)">C3</text>
<text x="73.5" y="162.3">IC1C</text>
<text x="89.5" y="165.2">BPF_OUT</text>
<text x="73.5" y="169.7">MCP604P</text>
<text x="118.1" y="173.2">100k</text>
<text x="118.1" y="171.2">R10</text>
<text x="114" y="179.3" transform="rotate(-90 114 179.3)">GND</text>
<text x="123.8" y="174.3">+5V</text>
<text x="68.6" y="182.1" transform="rotate(-90 68.6 182.1)">C6</text>
<text x="94.1" y="183.4">LEVEL_IN</text>
<text x="109.7" y="182.1" transform="rotate(-90 109.7 182.1)">C9</text>
<text x="114.3" y="182.1" transform="rotate(-90 114.3 182.1)">1uF</text>
<text x="142.1" y="182.9">IC1D</text>
<text x="151.2" y="185.7">LEVEL_OUT</text>
<text x="142.1" y="190.3">MCP604P</text>
</g>
<g font-size="1.9" fill="#808080">
<text x="108.7" y="30">3</text>
<text x="124.1" y="30">1</text>
<text x="198.9" y="26.6" transform="rotate(-90 198.9 26.6)">1</text>
<text x="201.2" y="26.6" transform="rotate(-90 201.2 26.6)">2</text>
<text x="210.3" y="26.6" transform="rotate(-90 210.3 26.6)">1</text>
<text x="212.6" y="26.6" transform="rotate(-90 212.6 26.6)">2</text>
<text x="244.6" y="26.6" transform="rotate(-90 244.6 26.6)">1</text>
<text x="246.9" y="26.6" transform="rotate(-90 246.9 26.6)">2</text>
<text x="41.2" y="31.2" transform="rotate(-90 41.2 31.2)">1</text>
<text x="43.5" y="31.2" transform="rotate(-90 43.5 31.2)">2</text>
<text x="112.2" y="31">VI</text>
<text x="115.1" y="34.2">GND</text>
<text x="118.9" y="31">VO</text>
<text x="116.6" y="36.3" transform="rotate(-90 116.6 36.3)">2</text>
<text x="41.2" y="55.6" transform="rotate(-90 41.2 55.6)">2</text>
<text x="43.5" y="55.6" transform="rotate(-90 43.5 55.6)">1</text>
<text x="217.2" y="62" transform="rotate(-90 217.2 62)">3</text>
<text x="220.1" y="64.3">2</text>
<text x="125.9" y="71.1">2</text>
<text x="217.2" y="68.3" transform="rotate(-90 217.2 68.3)">1</text>
<text x="125.9" y="73.4">1</text>
<text x="65.2" y="80.3">3</text>
<text x="70.9" y="78.5" transform="rotate(-90 70.9 78.5)">4</text>
<text x="76.1" y="82.6">1</text>
<text x="125.9" y="82.6">2</text>
<text x="65.2" y="84.8">2</text>
<text x="70.9" y="89.3" transform="rotate(-90 70.9 89.3)">11</text>
<text x="125.9" y="84.8">1</text>
<text x="125.9" y="94">2</text>
<text x="125.9" y="96.3">1</text>
<text x="200.1" y="98.6">3</text>
<text x="203.5" y="96.3" transform="rotate(-90 203.5 96.3)">2</text>
<text x="206.4" y="98.6">1</text>
<text x="65.2" y="123.7">5</text>
<text x="76.1" y="126">7</text>
<text x="65.2" y="128.3">6</text>
<text x="109.9" y="137.4">2</text>
<text x="109.9" y="135.1">3</text>
<text x="109.9" y="132.8">4</text>
<text x="144.2" y="137.4">4</text>
<text x="144.2" y="135.1">5</text>
<text x="196.7" y="137.4">1</text>
<text x="196.7" y="135.1">2</text>
<text x="196.7" y="132.8">3</text>
<text x="224" y="134.1" transform="rotate(-90 224 134.1)">1</text>
<text x="226.3" y="134.1" transform="rotate(-90 226.3 134.1)">2</text>
<text x="109.9" y="139.7">1</text>
<text x="144.2" y="142">2</text>
<text x="144.2" y="139.7">3</text>
<text x="253.7" y="138.6" transform="rotate(-90 253.7 138.6)">1</text>
<text x="256" y="138.6" transform="rotate(-90 256 138.6)">2</text>
<text x="109.9" y="148.8">4</text>
<text x="144.2" y="144.3">1</text>
<text x="109.9" y="155.7">1</text>
<text x="109.9" y="153.4">2</text>
<text x="109.9" y="151.1">3</text>
<text x="64.2" y="162.5">10</text>
<text x="65.2" y="167.1">9</text>
<text x="76.1" y="164.8">8</text>
<text x="117.8" y="176.3">1</text>
<text x="124.1" y="176.3">3</text>
<text x="121.2" y="180.3" transform="rotate(-90 121.2 180.3)">2</text>
<text x="132.7" y="183.1">12</text>
<text x="144.7" y="185.4">14</text>
<text x="132.7" y="187.7">13</text>
</g>
<g font-size="1.6" fill="#c90d0c">
<text x="50.6" y="34.4" transform="rotate(-90 50.6 34.4)">D</text>
<text x="56.4" y="34.4" transform="rotate(-90 56.4 34.4)">S</text>
<text x="54.5" y="39.1" transform="rotate(-90 54.5 39.1)">G</text>
</g>
</svg>
